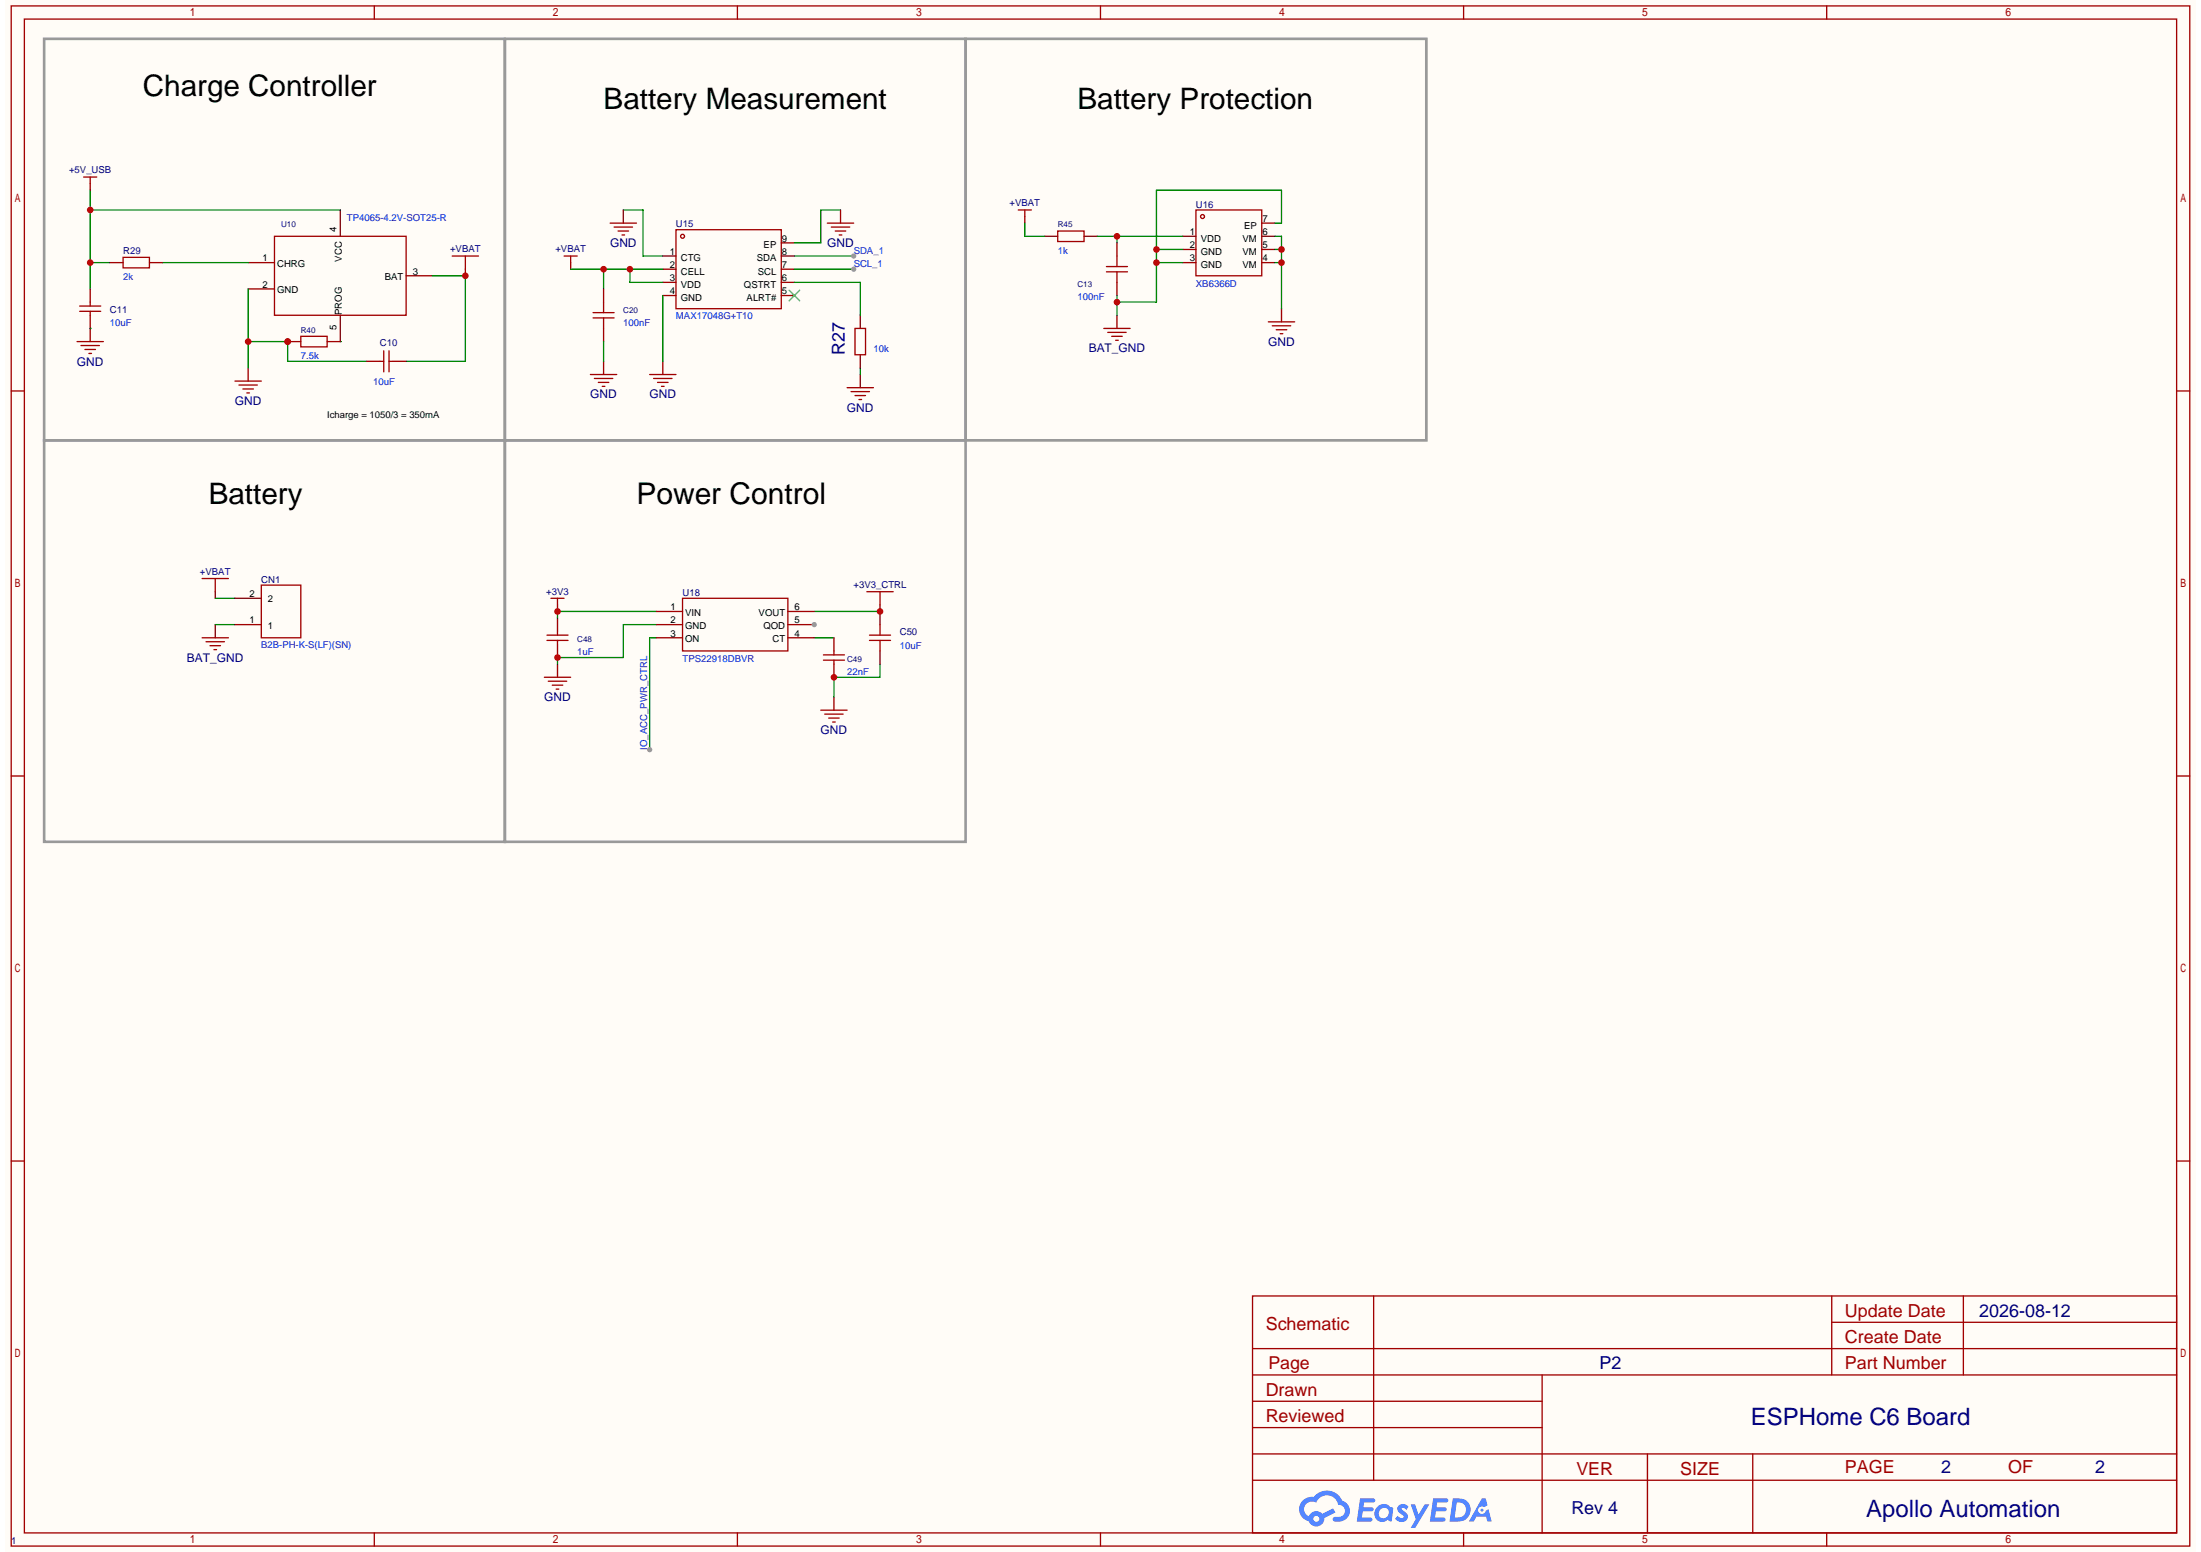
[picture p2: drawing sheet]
<svg xmlns="http://www.w3.org/2000/svg" width="297mm" height="210mm" viewBox="0 0 297 210" stroke-linecap="round" stroke-linejoin="round" font-family="sans-serif">
<path d="M.7 0h295.8v209.6h-295.8z" fill="#fffcf7"/>
<g fill="none" stroke="#a10000" stroke-width=".18">
<path d="M1.5 .8h294.2v208h-294.2zM3.3 2.6h290.6v204.4h-290.6zM50.5 .8v1.8M99.6 .8v1.8M148.6 .8v1.8M197.6 .8v1.8M246.6 .8v1.8M1.5 52.8h1.8M293.9 52.8h1.8M1.5 104.8h1.8M293.9 104.8h1.8M1.5 156.8h1.8"/>
<path d="M293.9 156.8h1.8M169.1 175h124.8v32h-124.8zM185.5 175v24.9M247.3 175v10.6M247.3 178.5h46.6M265.1 175v10.6M169.1 189.2h39.1M169.1 199.9h124.8M169.1 185.6h124.8M169.1 196.3h124.8M169.1 192.8h39.1M169.1 182.1h124.8"/>
<path d="M208.2 185.6v21.4M222.4 196.3v10.7M236.7 196.3v10.7M50.5 207v1.8M99.6 207v1.8M148.6 207v1.8M197.6 207v1.8M246.6 207v1.8"/>
</g>
<g fill="#5487ff">
<path d="M188.9 203.2l.5-.1a.91 .91 0 0 1 .8 .3l-.3 .5a.36 .36 0 0 0-.3-.3 .36 .36 0 0 0-.4 .1l.1 .1a1.85 1.85 0 0 1 .8 1 .97 .97 0 0 1-.8 .7 .97 .97 0 0 1-.9-.4l.3-.4a.45 .45 0 0 0 .4 .3 .45 .45 0 0 0 .4-.2v-.1a1.98 1.98 0 0 1-.8-1z"/>
<path d="M190.5 203.1h.6l.4 1.4 .9-1.4h.6l-1.9 3.2h-.6l.7-1.2z"/>
<path d="M183.6 202.3h1.8a.28 .28 0 0 1 .3 .3 .28 .28 0 0 1-.3 .3h-1.2l-.1 .6h1.1l.2 .1 .1 .2a.35 .35 0 0 1-.5 .3h-1l-.1 .8h.5a.86 .86 0 0 1 .9 .1 .27 .27 0 0 1-.3 .4h-1.8z"/>
<path d="M193.5 202.3h1.8a.28 .28 0 0 1 .3 .3 .28 .28 0 0 1-.3 .3h-1.2l-.1 .6h1.1l.2 .3a.35 .35 0 0 1-.4 .3h-1l-.1 .8h.5a.86 .86 0 0 1 .8 .1 .27 .27 0 0 1-.2 .4h-1.8z"/>
<path d="M200.1 202.3h.5l.2 1-.4 .2a.53 .53 0 0 0-.8 .2 .53 .53 0 0 0 .4 .7 .53 .53 0 0 0 .6-.4l.4-.2 .4 1.6h-.6l-.2-.6h-1.2l-.4 .6h-.7z"/>
<path d="M196.2 202.3l-.5 3.1h1a1.59 1.59 0 0 0 1.9-1.6 1.59 1.59 0 0 0-1.9-1.5zM196.7 202.9a1.05 1.05 0 0 1 1.3 1 1.05 1.05 0 0 1-1.4 1h-.2z"/>
<path d="M185.9 203.5a1.11 1.11 0 0 0-.1 1.6 1.11 1.11 0 0 0 1.6 .1l.5 .2 .2-1.7-.1-.1-.3-.1a1.12 1.12 0 0 0-1.8 0zM186.4 203.8a.67 .67 0 0 1 1 0 .67 .67 0 0 1-.1 1 .67 .67 0 0 1-1 0 .67 .67 0 0 1 .1-1z"/>
<path d="M175.9 202.6a1.66 1.66 0 0 0 .8 2.8 1.08 1.08 0 0 0 1.2 .7 1.08 1.08 0 0 0 .9-1.1l1.5-.8-.3-.5-1.5 .7a1.1 1.1 0 0 0-1.8 .3 1.05 1.05 0 0 1-.5-1.4 1.05 1.05 0 0 1 1.5-.4 1.56 1.56 0 0 1 1.6-1 1.56 1.56 0 0 1 1.4 1.3 .81 .81 0 0 1 .9 .7 .81 .81 0 0 1-.8 .9h-.5a.33 .33 0 0 0-.4 .3 .33 .33 0 0 0 .3 .3 1.52 1.52 0 0 0 1.8-.6 1.52 1.52 0 0 0-.2-1.8l-.6-.4a2.23 2.23 0 0 0-3.8-.5h-.3a1.78 1.78 0 0 0-1.2 .5zM177.3 205.1a.41 .41 0 0 1 .8 0 .41 .41 0 0 1-.8 0z"/>
<circle cx="200.1" cy="203.9" r=".2"/>
</g>
<g fill="none" stroke="#a10000" stroke-width=".18">
<path d="M76.2 34.6h1.7M77.1 34.6v.9M91.3 31h14.2v10.7h-14.2zM87.7 50.6h3.6M88.2 51.1h2.5M88.8 51.6h1.4M89.3 52.2h.4M114.4 52.3h3.5M114.9 52.9h2.5M115.4 53.4h1.5M116 53.9h.3"/>
<circle cx="92.2" cy="31.9" r=".27"/>
</g>
<path d="M77.1 35.5v.8M89.5 34.6h1.8M89.5 36.3h1.8M89.5 38.1h1.8M89.5 39.9h1.8M105.5 34.6h1.8M105.5 36.3h1.8M105.5 38.1h1.8M105.5 39.9h1.8M105.5 32.8h1.8M89.5 48.8v1.8M116.2 50.6v1.7" fill="none" stroke="#870000" stroke-width=".18"/>
<path d="M106.6 39.2l1.4 1.4M108 39.2l-1.4 1.4" fill="none" stroke="#3c3" stroke-width=".18"/>
<path d="M77.1 36.3h12.4M81.5 36.3v2.7M85 36.3v1.8h4.5" fill="none" stroke="#008700" stroke-width=".18"/>
<g fill="#c00">
<circle cx="81.5" cy="36.3" r=".44"/>
<circle cx="85" cy="36.3" r=".44"/>
</g>
<path d="M84.2 28.3h2.6v6.3h2.7M89.5 39.9v8.9M113.5 28.3h-2.7v4.5h-3.5M148.1 31.9h11.6M150.8 31.9v.9M116.2 49.7v.9" fill="none" stroke="#008700" stroke-width=".18"/>
<g fill="none" stroke="#870000" stroke-width=".18">
<path d="M138.4 29.2v.9M141 31.9h1.8M146.4 31.9h1.7M159.7 31.9h1.8M159.7 33.7h1.8M159.7 35.5h1.8M170.4 31.9h1.7M170.4 33.7h1.7M170.4 35.5h1.7M170.4 30.1h1.7M116.2 42.6v1.7M116.2 47.9v1.8"/>
<path d="M150.8 42.6v1.7M173 41.7v1.8"/>
</g>
<g fill="none" stroke="#a10000" stroke-width=".18">
<path d="M137.5 28.3h1.8M138.4 28.3v.9M142.8 31.2h3.6v1.4h-3.6zM161.5 28.3h8.9v8.9h-8.9zM115.4 44.3h1.5v3.6h-1.5zM149 44.3h3.6M149.6 44.9h2.5M150.1 45.4h1.4M150.6 45.9h.4M171.3 43.5h3.5M171.8 44h2.5M172.3 44.5h1.4"/>
<path d="M172.9 45.1h.3"/>
<circle cx="162.4" cy="29.2" r=".27"/>
</g>
<circle cx="150.8" cy="31.9" r=".44" fill="#c00"/>
<path d="M138.4 30.1v1.8h2.6M150.8 39.9v2.7M156.1 33.7h3.6M156.1 35.5h3.6M172.1 30.1h.9v-4.4h-16.9v15.1h-5.3M81.5 46.1v2.7" fill="none" stroke="#008700" stroke-width=".18"/>
<path d="M149.4 36h2.8M149.4 36.7h2.8M150.8 34.6v1.4M150.8 36.7v1.4M79.7 50.6h3.6M80.1 42.9h2.8M80.1 42.2h2.8M80.3 51.1h2.4M80.8 51.6h1.4M81.3 52.2h.4M81.5 40.8v1.4M81.5 42.9v1.4" fill="none" stroke="#a10000" stroke-width=".18"/>
<path d="M81.5 39v1.8M150.8 32.8v1.8M150.8 38.1v1.8M81.5 44.3v1.8M81.5 48.8v1.8" fill="none" stroke="#870000" stroke-width=".18"/>
<g fill="#c00">
<circle cx="150.8" cy="40.8" r=".44"/>
<circle cx="156.1" cy="35.5" r=".44"/>
<circle cx="156.1" cy="33.7" r=".44"/>
</g>
<path d="M172.1 35.5h.9M172.1 31.9h.9v9.8M172.1 33.7h.9" fill="none" stroke="#008700" stroke-width=".18"/>
<g fill="#c00">
<circle cx="173" cy="35.5" r=".44"/>
<circle cx="173" cy="33.7" r=".44"/>
</g>
<path d="M107.3 38.1h8.9v4.5M107.3 34.6h8" fill="none" stroke="#008700" stroke-width=".18"/>
<circle cx="115.3" cy="34.6" r=".36" fill="#999"/>
<path d="M107.3 36.3h8" fill="none" stroke="#008700" stroke-width=".18"/>
<circle cx="115.3" cy="36.3" r=".36" fill="#999"/>
<path d="M37.1 31.9h17.7v10.7h-17.7z" fill="none" stroke="#a10000" stroke-width=".18"/>
<path d="M33.5 35.5h3.6M33.5 39h3.6M45.9 28.3v3.6M54.8 37.2h3.6M45.9 42.6v3.5" fill="none" stroke="#870000" stroke-width=".18"/>
<path d="M12.2 25.7v13.3M12.2 35.5h2.6M12.2 28.3h33.7" fill="none" stroke="#008700" stroke-width=".18"/>
<g fill="#c00">
<circle cx="12.2" cy="28.3" r=".44"/>
<circle cx="12.2" cy="35.5" r=".44"/>
</g>
<path d="M22 35.5h11.5M33.5 39v10.7M33.5 46.1h5.3v2.7h10.7" fill="none" stroke="#008700" stroke-width=".18"/>
<path d="M33.5 49.7v1.8" fill="none" stroke="#870000" stroke-width=".18"/>
<path d="M31.7 51.5h3.6M32.3 52h2.5M32.8 52.5h1.4M33.3 53.1h.4" fill="none" stroke="#a10000" stroke-width=".18"/>
<g fill="#c00">
<circle cx="33.5" cy="46.1" r=".44"/>
<circle cx="38.8" cy="46.1" r=".44"/>
</g>
<path d="M58.4 37.2h4.4v11.6h-8" fill="none" stroke="#008700" stroke-width=".18"/>
<path d="M62.8 36.3v.9" fill="none" stroke="#870000" stroke-width=".18"/>
<circle cx="62.8" cy="37.2" r=".44" fill="#c00"/>
<g fill="none" stroke="#a10000" stroke-width=".18">
<path d="M11.3 23.9h1.8M12.2 23.9v.9M16.6 34.7h3.6v1.5h-3.6zM61.1 34.6h3.5M62.8 34.6v1.7M10.4 46.1h3.6M10.8 42h2.8M10.8 41.3h2.8M10.9 46.7h2.5M11.5 47.2h1.4M12 47.7h.4M12.2 40.8v.5"/>
<path d="M12.2 42v.6M51.3 48.8h.5M51.8 47.4v2.8M52.5 47.4v2.8M52.5 48.8h.6"/>
</g>
<path d="M12.2 24.8v.9M12.2 39v1.8M14.8 35.5h1.8M20.2 35.5h1.8M12.2 42.6v3.5M38.8 46.1h1.8M44.2 46.1h1.7M49.5 48.8h1.8M53.1 48.8h1.7" fill="none" stroke="#870000" stroke-width=".18"/>
<path d="M12.2 44.3h.1M45.9 46.1h.1" fill="none" stroke="#008700" stroke-width=".18"/>
<path d="M6 5.2h62.2v54.3h-62.2zM68.2 5.2h62.2v54.3h-62.2zM130.4 5.2h62.2v54.3h-62.2zM6 59.5h62.2v54.2h-62.2zM68.2 59.5h62.2v54.2h-62.2z" fill="none" stroke="#999" stroke-width=".36"/>
<circle cx="38.8" cy="46.1" r=".44" fill="#c00"/>
<g fill="none" stroke="#a10000" stroke-width=".18">
<path d="M40.6 45.4h3.6v1.4h-3.6zM27.3 78.1h3.5M29.1 78.1v1.8M35.3 79h5.3v7.1h-5.3zM27.3 86.1h3.5M27.8 86.6h2.5M28.4 87.2h1.4M28.9 87.7h.3M73.5 91.4h3.6M73.9 86.5h2.8M73.9 85.8h2.8M74 92h2.5"/>
<path d="M74.6 92.5h1.4M75.1 93h.4M75.3 85.2v.6M75.3 86.5v.5"/>
</g>
<path d="M29.1 79.9v.9M29.1 84.3v1.8M31.7 84.3h3.6M31.7 80.8h3.6M75.3 83.4v1.8M75.3 87v1.8M75.3 89.7v1.7" fill="none" stroke="#870000" stroke-width=".18"/>
<path d="M29.1 80.8h2.6M29.1 84.3h2.6M88.6 84.3h-4.4v4.5h-8.9v.9M88.6 82.6h-13.3v.8" fill="none" stroke="#008700" stroke-width=".18"/>
<circle cx="75.3" cy="88.8" r=".44" fill="#c00"/>
<path d="M88.6 86.1h-.9v15.1" fill="none" stroke="#008700" stroke-width=".18"/>
<circle cx="87.7" cy="101.2" r=".36" fill="#999"/>
<path d="M109.9 86.1h2.7M109.9 82.6h8.9M118.8 89.7v1.7h-6.2v2.7" fill="none" stroke="#008700" stroke-width=".18"/>
<path d="M75.3 81.7v.9M112.6 94.1v1.8M118.8 81.7v.9" fill="none" stroke="#870000" stroke-width=".18"/>
<path d="M117 79.9h3.6M118.8 79.9v1.8M110.8 95.9h3.6M111.4 96.4h2.4M111.9 97h1.4M112.4 97.5h.4" fill="none" stroke="#a10000" stroke-width=".18"/>
<circle cx="75.3" cy="82.6" r=".44" fill="#c00"/>
<path d="M74.4 80.8h1.8M75.3 80.8v.9" fill="none" stroke="#a10000" stroke-width=".18"/>
<path d="M88.6 82.6h3.6M88.6 84.3h3.6M88.6 86.1h3.6M106.4 84.3h3.5M106.4 86.1h3.5" fill="none" stroke="#870000" stroke-width=".18"/>
<circle cx="109.9" cy="84.3" r=".36" fill="#999"/>
<path d="M106.4 82.6h3.5M118.8 82.6v1.7M118.8 87.9v1.8" fill="none" stroke="#870000" stroke-width=".18"/>
<path d="M92.2 80.8h14.2v7.1h-14.2z" fill="none" stroke="#a10000" stroke-width=".18"/>
<circle cx="118.8" cy="82.6" r=".44" fill="#c00"/>
<path d="M111.2 89.1h2.8M111.2 88.4h2.8M117.4 86.5h2.8M117.4 85.8h2.8M118.8 84.3v1.5M118.8 86.5v1.4" fill="none" stroke="#a10000" stroke-width=".18"/>
<path d="M112.6 89.7v1.7" fill="none" stroke="#870000" stroke-width=".18"/>
<circle cx="112.6" cy="91.4" r=".44" fill="#c00"/>
<path d="M84.2 28.3v1.8M113.5 28.3v1.8M112.6 86.1v1.8" fill="none" stroke="#870000" stroke-width=".18"/>
<path d="M82.4 30.1h3.5M82.9 30.7h2.5M83.4 31.2h1.5M84 31.7h.3M111.7 30.1h3.6M112.2 30.7h2.5M112.8 31.2h1.4M113.3 31.7h.4M112.6 87.9v.5M112.6 89.1v.6" fill="none" stroke="#a10000" stroke-width=".18"/>
<g font-size="4">
<text x="19.3" y="12.9">Charge Controller</text>
<text x="81.5" y="14.7">Battery Measurement</text>
<text x="145.5" y="14.7">Battery Protection</text>
<text x="28.2" y="68">Battery</text>
<text x="85.9" y="68">Power Control</text>
</g>
<g font-size="3.2" fill="#000080">
<text x="236.4" y="192.4">ESPHome C6 Board</text>
<text x="252" y="204.9">Apollo Automation</text>
</g>
<g font-size="2.4" fill="#000080">
<text x="114.1" y="47.9" transform="rotate(-90 114.1 47.9)">R27</text>
<text x="267.2" y="177.8">2026-08-12</text>
<text x="216" y="184.9">P2</text>
<text x="262.1" y="198.9">2</text>
<text x="282.9" y="198.9">2</text>
<text x="212.2" y="204.4">Rev 4</text>
</g>
<g font-size="2.4" fill="#a00000">
<text x="170.9" y="179.5">Schematic</text>
<text x="249.1" y="177.8">Update Date</text>
<text x="171.3" y="184.9">Page</text>
<text x="249.1" y="181.3">Create Date</text>
<text x="249.1" y="184.9">Part Number</text>
<text x="170.9" y="192">Reviewed</text>
<text x="170.9" y="188.4">Drawn</text>
<text x="212.8" y="199.1">VER</text>
<text x="226.9" y="199.1">SIZE</text>
<text x="249.1" y="198.9">PAGE</text>
<text x="271.1" y="198.9">OF</text>
</g>
<g font-size="1.6" fill="#000080">
<text x="82.4" y="33.4">GND</text>
<text x="111.7" y="33.4">GND</text>
<text x="147" y="47.6">BAT_GND</text>
<text x="171.2" y="46.7">GND</text>
<text x="10.4" y="49.4">GND</text>
<text x="79.7" y="53.8">GND</text>
<text x="87.7" y="53.8">GND</text>
<text x="31.7" y="54.7">GND</text>
<text x="114.4" y="55.6">GND</text>
<text x="25.2" y="89.3">BAT_GND</text>
<text x="73.5" y="94.7">GND</text>
<text x="110.8" y="99.1">GND</text>
</g>
<g font-size="1.3" fill="#000080">
<text x="9.3" y="23.4">+5V_USB</text>
<text x="136.3" y="27.8">+VBAT</text>
<text x="161.5" y="28">U16</text>
<text x="16.6" y="34.2">R29</text>
<text x="60.8" y="34.1">+VBAT</text>
<text x="75" y="34.1">+VBAT</text>
<text x="91.3" y="30.7">U15</text>
<text x="14.8" y="42.2">C11</text>
<text x="51.3" y="46.7">C10</text>
<text x="27" y="77.6">+VBAT</text>
<text x="35.3" y="78.7">CN1</text>
<text x="73.7" y="80.3">+3V3</text>
<text x="92.2" y="80.5">U18</text>
<text x="115.2" y="79.4">+3V3_CTRL</text>
<text x="121.5" y="85.8">C50</text>
<text x="1.5" y="208.4">1</text>
</g>
<g font-size="1.3" fill="#00f">
<text x="46.8" y="29.8">TP4065-4.2V-SOT25-R</text>
<text x="115.3" y="34.2">SDA_1</text>
<text x="142.8" y="34.2">1k</text>
<text x="16.6" y="37.8">2k</text>
<text x="115.3" y="36">SCL_1</text>
<text x="145.5" y="40.5">100nF</text>
<text x="161.5" y="38.7">XB6366D</text>
<text x="14.8" y="44">10uF</text>
<text x="84.2" y="44">100nF</text>
<text x="91.3" y="43.1">MAX17048G+T10</text>
<text x="117.9" y="47.6">10k</text>
<text x="40.6" y="48.5">7.5k</text>
<text x="50.4" y="52">10uF</text>
<text x="35.3" y="87.6">B2B-PH-K-S(LF)(SN)</text>
<text x="77.9" y="88.5">1uF</text>
<text x="92.2" y="89.3">TPS22918DBVR</text>
<text x="121.5" y="87.6">10uF</text>
<text x="114.4" y="91.1">22nF</text>
<text x="87.4" y="101.2" transform="rotate(-90 87.4 101.2)">IO_ACC_PWR_CTRL</text>
</g>
<g font-size="1.3">
<text x="170.5" y="30">7</text>
<text x="35.5" y="35.3">1</text>
<text x="45.4" y="31.4" transform="rotate(-90 45.4 31.4)">4</text>
<text x="46.2" y="35.3" transform="rotate(-90 46.2 35.3)">VCC</text>
<text x="90.5" y="34.4">1</text>
<text x="91.9" y="35.3">CTG</text>
<text x="102.2" y="35.3">SDA</text>
<text x="103.1" y="33.5">EP</text>
<text x="105.6" y="34.4">8</text>
<text x="105.6" y="32.6">9</text>
<text x="160.7" y="31.7">1</text>
<text x="160.7" y="33.5">2</text>
<text x="160.7" y="35.3">3</text>
<text x="162.1" y="32.6">VDD</text>
<text x="162.1" y="34.4">GND</text>
<text x="167.8" y="34.4">VM</text>
<text x="167.8" y="32.6">VM</text>
<text x="168" y="30.9">EP</text>
<text x="170.5" y="35.3">4</text>
<text x="170.5" y="33.5">5</text>
<text x="170.5" y="31.7">6</text>
<text x="35.5" y="38.9">2</text>
<text x="37.4" y="36">CHRG</text>
<text x="37.4" y="39.6">GND</text>
<text x="52" y="37.8">BAT</text>
<text x="55.7" y="37.1">3</text>
<text x="90.5" y="36.2">2</text>
<text x="90.5" y="38">3</text>
<text x="90.5" y="39.7">4</text>
<text x="91.9" y="37.1">CELL</text>
<text x="91.9" y="38.9">VDD</text>
<text x="91.9" y="40.6">GND</text>
<text x="100.5" y="38.9">QSTRT</text>
<text x="100.8" y="40.6">ALRT#</text>
<text x="102.3" y="37.1">SCL</text>
<text x="105.6" y="39.7">5</text>
<text x="105.6" y="38">6</text>
<text x="105.6" y="36.2">7</text>
<text x="162.1" y="36.2">GND</text>
<text x="167.8" y="36.2">VM</text>
<text x="45.4" y="44.5" transform="rotate(-90 45.4 44.5)">5</text>
<text x="46.2" y="42.6" transform="rotate(-90 46.2 42.6)">PROG</text>
<text x="44.2" y="56.5">Icharge = 1050/3 = 350mA</text>
<text x="33.7" y="80.6">2</text>
<text x="36.2" y="81.3">2</text>
<text x="90.6" y="82.4">1</text>
<text x="92.5" y="83.1">VIN</text>
<text x="102.4" y="83.1">VOUT</text>
<text x="107.3" y="82.4">6</text>
<text x="33.7" y="84.2">1</text>
<text x="36.2" y="84.9">1</text>
<text x="90.6" y="84.2">2</text>
<text x="90.6" y="86">3</text>
<text x="92.5" y="84.9">GND</text>
<text x="92.5" y="86.7">ON</text>
<text x="103.1" y="84.9">QOD</text>
<text x="104.3" y="86.7">CT</text>
<text x="107.3" y="86">4</text>
<text x="107.3" y="84.2">5</text>
</g>
<g font-size="1.1" fill="#000080">
<text x="37.9" y="30.7">U10</text>
<text x="142.8" y="30.7">R45</text>
<text x="145.5" y="38.7">C13</text>
<text x="40.6" y="44.9">R40</text>
<text x="84.2" y="42.2">C20</text>
<text x="77.9" y="86.7">C48</text>
<text x="114.4" y="89.3">C49</text>
</g>
</svg>
